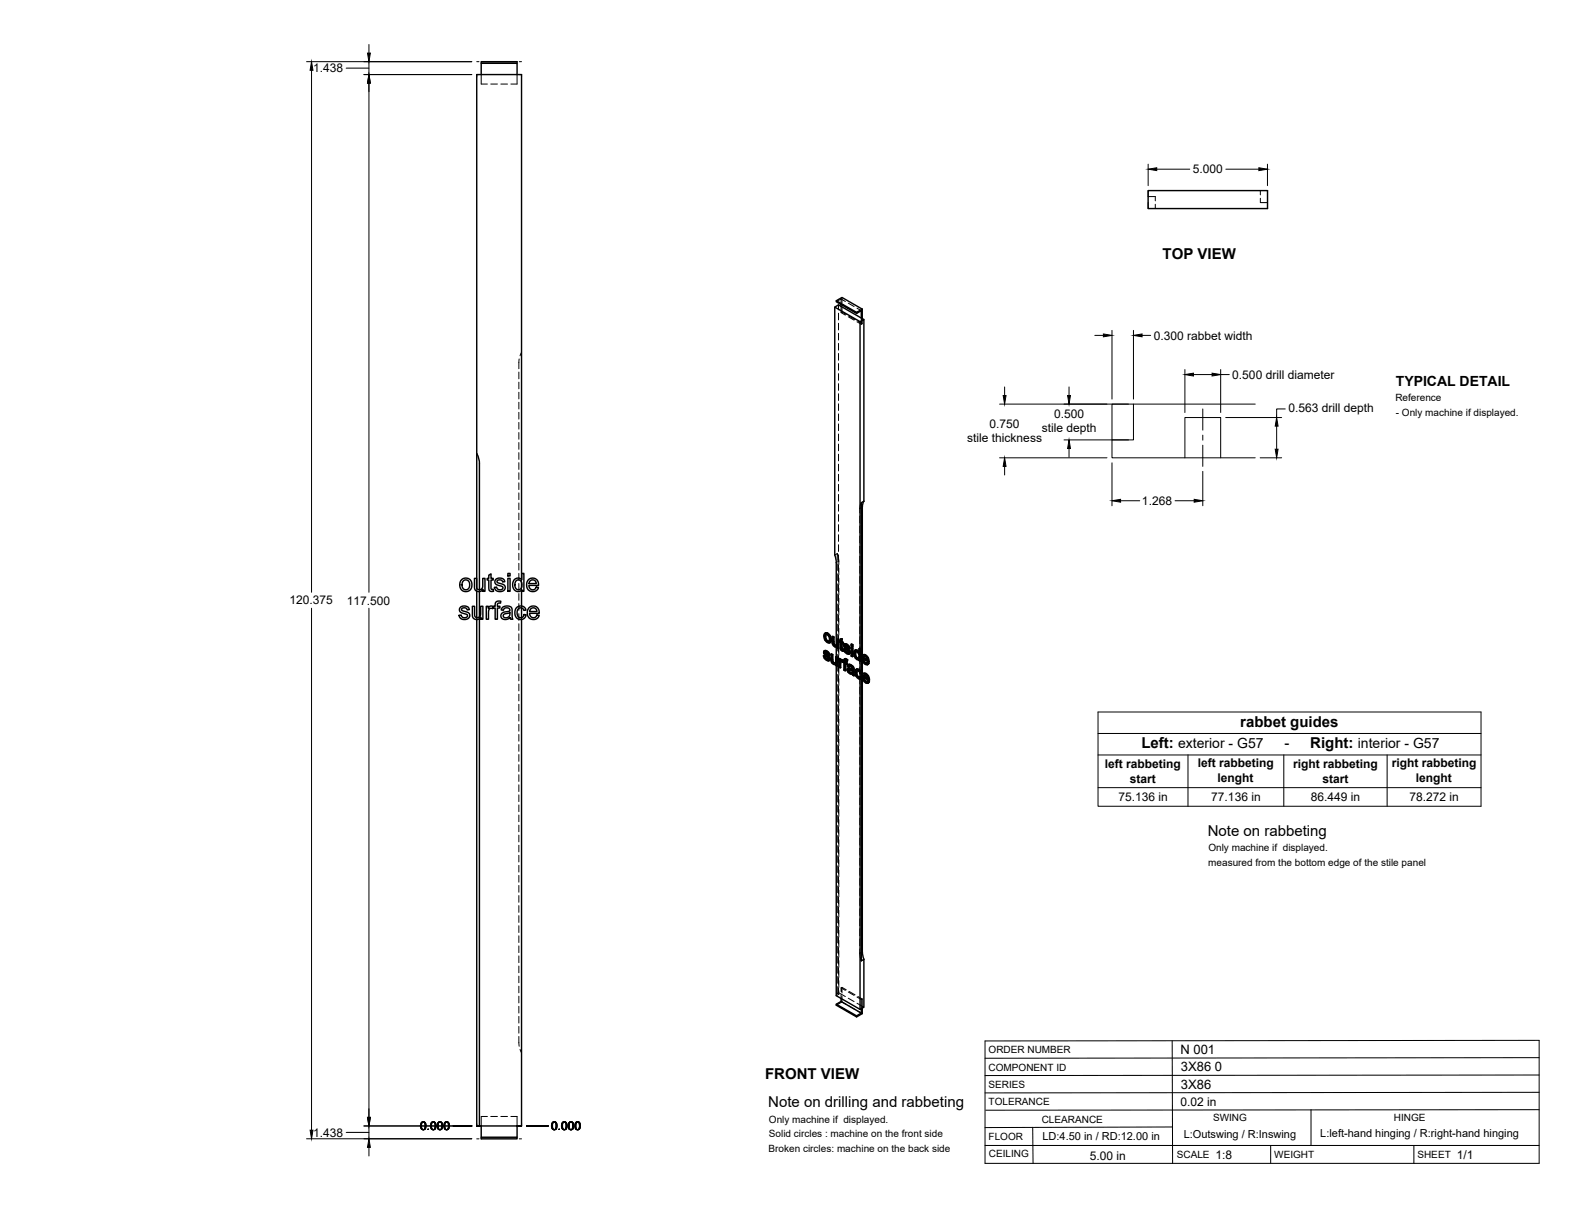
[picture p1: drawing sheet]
<svg xmlns="http://www.w3.org/2000/svg" width="559mm" height="432mm" viewBox="0 0 559 432" stroke-linecap="round" stroke-linejoin="round" font-family="sans-serif">
<!-- layer: Visible -->
<g fill="none" stroke="#000" stroke-width=".51">
<path d="M170.7 22.5v4M183.5 22.5h-12.8v-.6h12.8v4.6M407.4 67.6h42.3v6.4h-42.3zM296.2 109l8.9 5.1M296.7 106.7l2-1.2 7.2 4.2M298.4 108v.7M303.9 110.8l-7.2-4.1v.4l7.2 4.1M305.1 114.1l1.4-.7v64.4l-.9 .6v60M305.1 114.1v116.1M305.9 109.7l-2 1.1v.4l1.7-1v2.6M305.9 109.7v3.3M306.5 113.4l-9-5.2-1.3 .8v87.9l.5 2.7v29.4"/>
<path d="M169.2 160.9l.7 1.8 .2 1.9v44.6M305.9 179.9v52.7M306.5 177.8l-.5 2.1M163.3 215.5l.9-.4h1.2a1.33 1.33 0 0 1 1.1 1.2l-.8 .1a1.02 1.02 0 0 0-.9-.8 1.02 1.02 0 0 0-1 .8l2.6 1.2a1.65 1.65 0 0 1-.4 2 1.65 1.65 0 0 1-2 .1l-.8-.6-.3-.8 .7-.1a1.1 1.1 0 0 0 1.1 1 1.1 1.1 0 0 0 1.1-1l-2-.8a1.17 1.17 0 0 1-.5-1.9zM163.8 205.6a2.31 2.31 0 0 1 3.6 1.8 2.31 2.31 0 0 1-3.3 2.2l-.1-.1a2.81 2.81 0 0 1-.2-3.9zM164.4 206.1l.5-.3h.8l.8 .9v1.6l-.7 .9h-1l-.7-.8-.1-1.4zM167.6 215.1h.8v2.6a1.15 1.15 0 0 0 1.1 1.4 1.15 1.15 0 0 0 1-1.5v-2.5h.8v4.6h-.7v-.7a1.63 1.63 0 0 1-1.9 .8 1.63 1.63 0 0 1-1.1-1.8zM168.3 205.2h.8v2.6a1.15 1.15 0 0 0 1.2 1.4 1.15 1.15 0 0 0 1-1.5v-2.5h.8v4.6h-.7v-.7a1.63 1.63 0 0 1-2 .8 1.63 1.63 0 0 1-1.1-1.9zM169.1 219.8v179.7h1M169.1 209.8v9.3M170.1 209.9v9M170.1 219.6v179.9"/>
<path d="M172.5 215.1h.7v.7a1.12 1.12 0 0 1 1.8-.6l.7-.1v-.5a1.33 1.33 0 0 1 .6-1.2 1.33 1.33 0 0 1 1.4-.1l-.1 .7a.71 .71 0 0 0-.8 0 .71 .71 0 0 0-.3 .7v.4h.9v.6h-.9v4h-.8v-4h-.7v-.3l-.2 .6-.4-.2a1.07 1.07 0 0 0-1.1 1.5v2.4h-.8zM173.4 204.1l.8-.5v1.6h.8v.6h-.8v3.1l.8 .2 .1 .7-.6 .1a1.04 1.04 0 0 1-1.1-1.5v-2.6h-.6v-.6h.6zM176 205.5l.8-.4 1.2 .1a1.33 1.33 0 0 1 1.1 1.2l-.8 .1a.96 .96 0 0 0-1-.8 .96 .96 0 0 0-.9 .9l2.6 1.1a1.57 1.57 0 0 1-.2 1.9 1.57 1.57 0 0 1-1.9 .3l-.8-.3-.5-.6-.2-.6 .8-.1a1.09 1.09 0 0 0 1.1 1 1.09 1.09 0 0 0 1.1-1l-1.9-.7a1.2 1.2 0 0 1-.9-.9 1.2 1.2 0 0 1 .4-1.2zM178.3 215.5l1.8-.5 1.3 .5 .5 4.2h-.8l-.1-.6a1.75 1.75 0 0 1-2 .8 1.75 1.75 0 0 1-1.3-1.7l.8-.9 1.5-.3a.7 .7 0 0 0 .9-.8 .7 .7 0 0 0-1-.5l-.9 .2-.4 .6-.8-.1zM178.8 218l1.3-.4a.43 .43 0 0 1 .6-.2 .43 .43 0 0 1 .2 .6 1.2 1.2 0 0 1-1 1.2 1.2 1.2 0 0 1-1.4-.9zM180.2 205.2h.8v4.6h-.8zM180.2 203.5h.8v.8h-.8zM182.4 205.7a1.73 1.73 0 0 1 2.7 0v-2.2h.8v6.3h-.8v-.6a1.9 1.9 0 0 1-2.3 .4 1.9 1.9 0 0 1-.9-2.1zM183.1 206.1l.8-.4 .9 .5 .4 1.2-.2 1.2a1.26 1.26 0 0 1-1.7 .5 1.26 1.26 0 0 1-.6-1.6zM183.2 215.6a1.96 1.96 0 0 1 3.4 .9l-.8 .1a1.29 1.29 0 0 0-1.7-.8 1.29 1.29 0 0 0-.6 1.8l.2 .9 .5 .6a1.16 1.16 0 0 0 1.7-1.1l.8 .1-.4 .9a2.18 2.18 0 0 1-2.8 .4 2.18 2.18 0 0 1-.7-2.8zM185 205.7v-179.2h-15.9v182M185 206.7v1.7"/>
<path d="M185 209.4v5.6M185 215.7v3.4M185 219.8v179.7h-14.9M187.4 205.7a2.15 2.15 0 0 1 2.6-.4 2.15 2.15 0 0 1 1.1 2.4h-3.5l.2 .8a1.29 1.29 0 0 0 1.3 .8 1.29 1.29 0 0 0 1.1-1l.9 .1-.5 .9a2.33 2.33 0 0 1-3.2-.1 2.33 2.33 0 0 1-.2-3.1zM187.7 215.6a2.15 2.15 0 0 1 2.5-.3 2.15 2.15 0 0 1 1.1 2.3h-3.4l.2 .8a1.29 1.29 0 0 0 1.2 .8 1.29 1.29 0 0 0 1.2-1l.8 .1-.5 .9a2.35 2.35 0 0 1-3.2-.1 2.35 2.35 0 0 1-.1-3.2zM188.1 206.1l.5-.3h.9l.5 .4 .3 .9h-2.6zM188.3 216l.6-.3a1.27 1.27 0 0 1 1.6 1.3h-2.6zM292.1 232.7l.5 .2M292.5 230.9l.9 .1M292.6 232.9l.2-.2 .2 .6-.2 .1zM292.7 231.6l.4 .3M292.7 231.8l1.4 1.1"/>
<path d="M292.7 224.7h1.1zM292.7 224.7l-.4 .5v1l.9 1.6a.91 .91 0 0 0 1.4 .1M292.7 230.8l-.3 .2M292.8 226l.2 .9M292.8 233.4l.5 .5h.5M292.8 230.9l.6 .1 .5 .4M292.8 232.7h-.7l.6 1.1 .8 .6h.7M292.9 232.1l1.5 1.2M292.9 231.4v.1M292.9 231.7l-.2-.3 .6 .2 .5 .8 .4 .1M293 226.9l.2-.1 .6 .6-.3 .1zM293 233.3l.5 .4"/>
<path d="M293 230.8l-.7 .3-.1 .6 1.5 1.7v.6M293.1 225.1l-.1 .7M293.2 231.1l.5 .4 .2-.1 .4 .5M293.2 226.8l-.2-.9a.49 .49 0 0 1 0-.7 .49 .49 0 0 1 .8 .2l.4 .8 .1 .8-.2 .6-.6-.1M293.3 233.9l.4 .1M293.5 224.8l.9 .9 .2-.1 .4 1.3M293.7 231.5l.4 .5 .2-.1 .1 .5-.2 .1-.1-.5M293.8 227.4l.3 .1M293.8 224.7l.8 .9M293.8 234h-.1M293.9 233l.3 .4 .2-.1 .1 .5M294.2 233.4l.1 .6 .2-.2-.1 .4"/>
<path d="M294.3 234l-.1 .4 .2-.2-.3 .2M294.4 225.7l.3 1.4 .3-.2-.2 .9M294.7 227.1l-.1 .8 .2-.1-.4 .3M294.8 232.1l.7 .1v2.3M295.3 225.9l.6 .1v2.2M295.3 232.4v2.1h.2l.2 .4M295.3 234.6l.2 .4 .2-.1 .3 .3M295.5 235l.3 .3h.6M295.5 232.2l-.7-.1 .1 2.6 .8 1h.8M295.7 226.1v2.2l.2-.1 .2 .4M295.7 228.3l.2 .5 .2-.2 .3 .3M295.8 235.3l.4 .1"/>
<path d="M295.9 228.8l.3 .3 .6-.1-.2 .2M295.9 226l-.6-.1v2.5l.8 1.1 .9-.1M296.2 229.1l.4 .1M296.4 235.3l-.2 .1M296.5 233.1l.4 .2 .3-.1v3l-.3 .1v-3M296.5 235.7v.4l.4 .2M296.5 235.7l-.1 .1M296.7 229.6v3.4M296.7 236.2v117.1l8.4 4.8M296.9 226.8l.7 .2v3l-.3 .1v-3M297 229.4v.5l.3 .2M297 229.4l-.2 .2"/>
<path d="M297.2 233.2l-.5-.3-.2 .2v2l-.3 .3M297.6 227l-.7-.2v1.9l-.3 .5M297.6 233.7l.6 .1v.4l.3-.2M298 234v.4l.8-.3M298.1 234.9l.2 2-.2 .1v-1.6M298.1 227.3l-.3 .1v.4l.3 .1 .1 2.4 .4 .6h.7l-.1-.4h-.4M298.1 226.8l.7-.2v1.1M298.2 233.8l-.6-.1v3l.5 .3M298.3 234.1h.5l.4 .3M298.4 234.7h.1M298.6 234.2l.4 .4M298.6 226.7v1.1l.6 .1"/>
<path d="M298.6 227.8l.6 .1-.2 .5v-.4M298.6 230.2l.4 .2M298.7 230.4l.5 .1M298.8 226.6l-.7 .2v.7l-.3-.1M298.8 228.3v1.8M298.9 235l-.7-.3 .1 .6M299 228.4l-.4-.2v2l.3 .1M299 230.6l.1 .5M299 234.9l.4 .2v2.7l.4 .2M299 234.5v.4M299 234.7l-.1 .3M299 234.9l-.1 .1"/>
<path d="M299.3 230.3l.4 .2M299.6 228.5l.9 .1M299.7 233.8l1.1 .3M299.7 230.5l.2-.2 .2 .6-.2 .2zM299.8 229.2l.4 .3M299.8 229.4l1.5 1.1M299.8 235l.8 .2-.2 .5v-.4M299.9 228.4l-.4 .2M299.9 233.7l-.3 .1M299.9 231.1l.5 .4h.5M299.9 228.6h.6l.6 .4M299.9 230.3l-.4-.1a1.37 1.37 0 0 0 .8 1.6l.6 .3 .4-.1"/>
<path d="M300 229.7l1.5 1.2M300 229v.1M300 229.3l-.2-.3 .6 .2 .5 .8 .4 .1M300.1 234.4v.5M300.1 235.5v2.4l-.3 .1v-2.6l.6 .3M300.1 234l.7 .1-.3 .6v-.5M300.1 230.9l.5 .5M300.1 228.4l-.6 .2-.1 .7 1.5 1.8-.1 .5M300.3 228.7l.5 .4 .3-.1 .3 .5M300.4 233.8h-.8l-.2 1-.4-.3h.4M300.4 231.5l.4 .1M300.5 234.7l-.6-.3-.1 .6 .3-.1 .5 .3"/>
<path d="M300.8 229.1l.4 .5 .2-.1 .2 .5-.3 .1-.1-.5M300.9 237.1l.6-.1 .9 .4M300.9 231.6h-.1M301 237.9l.2 .4 .2-.1 .4 .3M301 230.6l.3 .5 .2-.2 .1 .5M301.1 237.7l.3 .5M301.1 237l-.3 .2M301.2 238.3l.3 .4h.7M301.2 236.4l.1-.1-.2 .3zM301.2 237.6l-.1 .1M301.2 235.8l.8 .1 .6 .4M301.2 237.6h.2a.76 .76 0 0 1 .9 .9l-.3 .3"/>
<path d="M301.3 237.6l-.1 .1M301.3 236.3l.9 .5a.36 .36 0 0 1 .2 .6 .36 .36 0 0 1-.6 0l-.6-.3M301.3 231.1l.1 .5 .2-.2-.1 .4M301.4 237l-.8 .3 .1 1 .9 .8h.8l.5 .7M301.4 231.6l-.1 .4 .2-.2-.3 .3M301.4 235.7l-.5 .2M301.5 238.7h.8M301.8 236.1l1.1 .6M302 229.7l.6 .2zM302 228.6l.6 .1zM302 229.7v3l.4 .3M302 228.6v.6l.4 .2"/>
<path d="M302 235.9l-.6-.2-.6 .2-.2 .4 .5 .3M302.3 236.5l.3 .4 .3-.2 .1 .5M302.6 229.9v3l-.2 .1v-3M302.6 228.7l-.2 .7v-.5M302.6 236.9l.2 .4 .2-.1 .1 2M302.8 237.3v2.1l.3-.2 .1 .5-.3 .1-.1-.4M303.4 232.1l.2 .9M303.4 230.7h.8l.5 .4M303.6 231.3l.7 .2 .4 .9v1.1l-.6 .1M303.6 231.3l-.2 .8 .2-.2 .2 1M303.6 233l.2-.1 .5 .6-.2 .1zM303.6 231.3h.1"/>
<path d="M303.7 230.6l-.4 .2M303.8 231.2l-.2 .7M303.8 238.8l.2 .9 .2-.1 .6 .6M303.9 237.5h.9l.7 .7M303.9 237.4l-.2 .1M304 239.8l.5 .6 .6-.1M304 230.8l.7 .4M304.1 237.3l-.2 .1M304.2 238l-.2 .7M304.2 239.6l-.2-.9-.2 .1 .1-.5a.76 .76 0 0 1 .9-.2 .76 .76 0 0 1 .4 .9l.4 .2v.8M304.2 230.7l-.5-.1a1.97 1.97 0 0 0 0 3.1l.6 .4 .5-.1M304.3 233.5l.3 .1"/>
<path d="M304.5 237.6l.7 .7 .3-.1 .3 .9-.2 .1-.4-.9M304.7 230.2l.7 .1v4.2l-.2 .1v-4.2M304.8 237.5h-1a2.12 2.12 0 0 0 1.5 3.4M304.8 234v.4l.4 .2-.1 3.2M304.8 234l-.2 .1M305.1 239v1.2M305.2 240l.4 .3M305.4 230.3l-.7-.1v1.5l-.3-.5M305.9 234.5v4.8M306 232.5l1.1-.1 .9 .9M306.2 233.4l1.5 .8-.6-1.1a.48 .48 0 0 0-.6-.2 .48 .48 0 0 0-.3 .5l.2-.1 1.2 .7M306.2 239h1.1l.8 .9"/>
<path d="M306.3 239.9l1.5 .9-.6-1.2a.49 .49 0 0 0-.5-.2 .49 .49 0 0 0-.4 .5l.3-.1 1.1 .7M306.4 234.7l.6 .6 .6-.1M306.4 233.9l.2 .7M306.6 232.9l-.2 .4M306.7 239.4l-.1 .4M306.9 232.5l.9 .9 .2-.1 .3 1.4M307 235.3l.4 .1M307.1 239.1l.8 .9 .2-.1 .4 1.3M307.1 232.4l-.6-.2-.6 .5v1.8l.6 .9 .8 .4h.5l.5-.6M307.3 239l-.6-.2-.7 .4v1.8l.5 .8 .9 .6h.5l.6-.6M307.5 235.3l-.1 .1M307.6 235.1l.5 .3"/>
<path d="M307.8 233.4l.3 1.4 .2-.1-.2 .1M307.9 240l.4 1.3 .2-.1-.2 .1M308.1 234.9l-1.9-1.1 .2 .9 .2-.1 .6 .5M308.3 235.2l-.5 .6M308.3 235.2l-.4-.3-.5 .5M305.1 240.9v117.2M305.6 240.7v100.2l.9-.5v17l-1.4 .7M305.6 240.3l.2-.1-.5 .7zM305.8 240.2l-.4-.3-.4 .5h-.5M305.9 240.7v97M306.6 240.5l.2 .6M306.6 241.3l.5 .5h.6"/>
<path d="M307.1 241.8l.4 .1M307.6 241.9h-.1M307.8 241.6l.5 .3M308.3 241.5l-2-1.1 .3 .9 .2-.2 .5 .6M308.5 241.8l-.5 .6M308.5 241.8l-.5-.3-.5 .4M306 337.7l.5 2.7M298.4 354.3v1l-1.7 1v.4l7.2 4.1v-.4l-7.2-4.1M298.4 355.3l7.2 4.2-1.7 .9M305.6 357.9v1.6M305.9 357.7v1.9l-2 1.2M170.7 399.5v4.6h12.8v-.6h-12.8"/>
<path d="M183.5 399.5v4"/>
</g>
<!-- layer: Hidden -->
<g fill="none" stroke="#000" stroke-width=".35">
<path d="M170.7 26.5v3.3h2.2M174.1 29.8h2.4M177.7 29.8h2.4M183.5 26.5v3.3h-2.2M407.4 69.7h2.5v1.6M409.9 72.5v1.5M447.2 70.4v1.5h2.5M447.2 67.6v1.6M297.5 108.2v1.7M297.5 111.1v2.4M297.5 114.7v2.4M297.5 118.3v2.4"/>
<path d="M298.4 106.1v1.9M298.4 108.7v2.2M298.4 106.1l-1.7 1M298.4 106.1l1.5 .9M298.7 110.7l-.3 .2 1.5 .9M298.7 105.5v2M298.7 108.7v2M298.7 110.7l1.5 .9M301 107.6l2 1.2M301 112.4l2 1.2M301.3 112.2l2.1 1.2M304.1 109.3l1.5 .9"/>
<path d="M304.1 114.2l1.5 .9M304.4 114l1.5 .9M305.6 112.8v2.3l.3-.2v-1.9M184.1 132v2.4M184.1 135.6v2.4M184.1 139.2v2.3M184.2 127.4l-.1 3.4M185 125l-.5 1.2M297.5 121.8v2.4M297.5 125.4v2.4M297.5 129v2.4M297.5 132.6v2.3"/>
<path d="M297.5 136.1v2.4M297.5 139.7v2.4M184.1 142.7v2.4M184.1 146.3v2.4M184.1 149.9v2.4M184.1 153.5v2.3M184.1 157v2.4M297.5 143.3v2.3M297.5 146.9v2.3M297.5 150.4v2.4M297.5 154v2.4M297.5 157.6v2.3"/>
<path d="M184.1 160.6v2.4M184.1 164.2v2.3M184.1 167.7v2.4M184.1 171.3v2.4M184.1 174.9v2.4M184.1 178.5v2.3M297.5 161.1v2.4M297.5 164.7v2.4M297.5 168.3v2.4M297.5 171.9v2.3M297.5 175.4v2.4M297.5 179v2.4"/>
<path d="M305.6 178.4l-.5 1.1v2.4M184.1 182v2.4M184.1 185.6v2.4M184.1 189.2v2.4M184.1 192.7v2.4M184.1 196.3v2.4M184.1 199.9v2.4M297.1 196.4l.5 2.2v1.7M297.1 196.4v2.4M297.1 196.4l-.9 .5M297.5 182.6v2.4M297.5 186.1v2.4"/>
<path d="M297.5 189.7v2.4M297.5 193.3v2.4M297.5 196.9v2.3M305.1 183.1v2.4M305.1 186.7v2.4M305.1 190.3v2.3M305.1 193.8v2.4M305.1 197.4v2.4M169.1 208.5v1.3M169.1 219.1v.7M170.1 209.2v.7M170.1 218.9v.7"/>
<path d="M184.1 203.5v2.3M184.1 207v2.4M184.1 210.6v2.4M184.1 214.2v2.4M184.1 217.7v2.4M185 205.7v1M185 208.4v1M185 215v.7M185 219.1v.7M297.1 200v2.4M297.1 203.6v2.4M297.1 207.2v2.4"/>
<path d="M297.1 210.7v2.4M297.1 214.3v2.4M297.1 217.9v2.4M297.5 200.4v2.4M297.5 204v2.4M297.5 207.6v2.4M297.5 211.1v2.4M297.5 214.7v2.4M297.5 218.3v2.4M297.6 201.5v2.4M297.6 205.1v2.4M297.6 208.7v2.3"/>
<path d="M297.6 212.2v2.4M297.6 215.8v2.4M297.6 219.4v2.4M305.1 201v2.4M305.1 204.6v2.3M305.1 208.1v2.4M305.1 211.7v2.4M305.1 215.3v2.4M305.1 218.8v2.4M184.1 221.3v2.4M184.1 224.9v2.4M184.1 228.5v2.3"/>
<path d="M184.1 232v2.4M184.1 235.6v2.4M184.1 239.2v2.4M292.4 232.6l.3 .9-.2 .1M292.4 231.3l.1 .5-.2 .1M292.5 231l-.3 .4M292.5 225.6l.4 1.3-.3 .2M292.5 231.8l.3 .4-.2 .1M292.7 230.8l-.4 .3M292.7 233.5l.8 .7-.2 .1M292.8 231.4l.2-.1-.1 .1M292.8 232.2l1.1 1-.2 .2"/>
<path d="M292.9 226.9l.9 .9-.3 .2M292.9 224.6l-.6 1.1M292.9 231.3l-.2 .1M293 231.3l.4 .1-.2 .1M293.1 225.1l-.1 .1M293.2 225.1h.6l-.3 .1M293.4 231.4l.4 .4-.2 .1M293.5 234.2l.5 .2-.2 .1M293.8 225.1l.5 .6-.2 .1M293.8 227.8l.6 .2-.2 .1M293.8 231.8l.2 .4-.2 .2M293.9 233.8l-.1 .1"/>
<path d="M293.9 233.3l.2 .3-.2 .1M293.9 233.8l-.1 .2M294 232.2l.4 .2M294.1 233.6l-.2 .2M294.3 234.3l-.3 .1M294.3 227.4l-.2 .1M294.3 225.7l.2 .9-.2 .2M294.5 226.7l-.4 .9M294.6 227.9l-.2 .1M295 232l.1 2.3-.2 .2M295.1 234.3l.1 .5-.2 .1M295.2 234.8l.3 .4-.2 .2"/>
<path d="M295.5 225.7v2.4l-.2 .1M295.5 228.1l.1 .5-.2 .1M295.5 235.2l.4 .4-.2 .1M295.6 228.6l.3 .4-.2 .1M295.9 229l.5 .3-.3 .2M295.9 235.6l.9-.1-.2 .1M296.4 229.3h.8l-.2 .1M296.4 235.3h.1M296.5 235.2l-.2 .2M296.7 235.1l-.3 .2M296.7 229v.6M296.7 234.6l-.3 .6"/>
<path d="M296.7 232.9v3.3M296.8 235.5l-.3 .6M296.8 236l.4 .2M296.8 229h.1M296.9 229l-.2 .1M297.1 221.4v2.4M297.1 225v2.4M297.1 228.6v2.4M297.1 232.2v2.3M297.1 235.7v2.4M297.1 239.3v2.4M297.1 228.9l-.3 .1"/>
<path d="M297.1 226.7v1.8l-.3 .5M297.2 229.3l-.2 .6M297.2 229.7l.4 .3M297.5 221.8v2.4M297.5 225.4v2.4M297.5 229v2.4M297.5 232.6v2.4M297.5 236.2v2.3M297.5 239.7v2.4M297.6 222.9v2.4M297.6 226.5v2.4M297.6 230.1v2.4"/>
<path d="M297.6 233.7v2.4M297.6 237.2v2.4M297.9 233.6v3l-.3 .1M297.9 236.6l.4 .3M298 227.6l.3 .2-.2 .1M298 227.2l-.2 .6M298.1 227.3l.2 .1M298.2 234.2v.1M298.3 227.8l.1 2.4-.2 .1M298.3 226.7l-.2 .8M298.4 230.2l.2 .3-.2 .1M298.4 234.1l-.4 .3"/>
<path d="M298.5 234.6l-.1 .1M298.5 234.5l.3 .1-.2 .1M298.6 228.2l.2-.2v.3M298.6 230.5l.4 .3-.3 .1M298.8 234.6l.3 .3M298.8 228l.4 .3M299 230.8l.3 .1M299 234.7l.2-.1-.1 .3M299.2 234.4v.1M299.2 234.8l.4 .2-.2 .1M299.2 234.6l-.1 .3M299.2 234.4l-.2 .2"/>
<path d="M299.4 234.5l.2 .1M299.5 230.2l.3 .9-.2 .1M299.6 228.9l.1 .5-.3 .1M299.6 235v2.6l-.2 .2M299.6 228.6l-.3 .4M299.6 237.6l.5 .3M299.7 229.4l.3 .4-.3 .1M299.7 233.9l-.1 .7-.2 .2M299.8 228.5l-.4 .2M299.8 233.7l-.4 .3M299.8 231.1l.8 .7-.2 .1M299.8 235.4l.3-.1v.2"/>
<path d="M299.9 234.4h.2M300 229.8l1.1 1.1-.3 .1M300.1 228.9l-.1 .1M300.1 235.3l.5 .3M300.1 228.9l.4 .1-.2 .2M300.1 234.3h.3l-.2 .2M300.4 234.3l.3 .2M300.5 229l.4 .4-.2 .1M300.6 231.8l.6 .2-.3 .1M300.8 237.5l.2 .8-.2 .1M300.8 236.2l.5 .3M300.9 237.2l-.4 .4"/>
<path d="M300.9 231.5h.2M300.9 229.4l.2 .4-.2 .2M301 237l-.4 .3M301 238.3l.7 .6-.3 .1M301 235.8l-.4 .5M301.1 230.9l.1 .3-.2 .2M301.1 231.5l-.2 .1 .2-.1M301.1 235.7l-.3 .2M301.1 229.8l.5 .2M301.2 231.2l-.1 .3M301.3 237.6h.1M301.3 237.5l-.2 .1"/>
<path d="M301.3 236.3h.1M301.4 231.9l-.2 .1M301.5 237.5l1.1 .3-.2 .2M301.5 236.2l.5 .1-.3 .2M301.7 238.9l.5 .2-.3 .1M302 236.3l.5 .5-.3 .1M302.2 239.1l.4-.1-.2 .1M302.2 229.6v3l-.2 .1M302.2 228.5l-.2 .7M302.2 232.6l.4 .3M302.2 229l.4 .3M302.4 237.4h.2"/>
<path d="M302.4 238.6l-.2 .1M302.5 236.8l.1 .5-.2 .1M302.5 238.5l-.2 .2M302.6 237.8l-.3 .8M302.6 237.3l-.2 .3M302.6 239l.1 .4-.2 .1M302.7 239.4l.5 .3M303.1 231.7l.2 .9-.2 .1M303.3 230.9l-.4 .9M303.3 232.6l.4 .7-.2 .2M303.5 230.7l-.5 .4M303.6 238.4l.3 1.4-.2 .1"/>
<path d="M303.7 233.3l.5 .6-.2 .1M303.7 237.6l-.3 .9M303.8 231.2h.5l-.2 .1M303.8 231.2l-.2 .1M303.8 231.2h.1M303.9 239.8l.9 .8-.3 .2M303.9 237.4l-.4 .4M304.2 238h-.2M304.2 237.9h.6l-.2 .2M304.2 233.9l.8-.1-.2 .2M304.3 231.2l.4 .4-.1 .3M304.7 231.2l.2 .3"/>
<path d="M304.8 237.9l.4 .4-.3 .1M304.8 233.5l-.2 .1M304.8 231.8l.2 1-.2 .1M304.9 230.1v1.4l-.2 .2M305 232.8l-.4 .8M305 233.8l-.2 .6M305 234.2l.4 .3M305.1 222.4v2.4M305.1 226v2.4M305.1 229.6v2.3M305.1 233.1v2.4M305.1 236.7v2.4"/>
<path d="M305.1 230.2v1.6M305.1 233v1.6M305.1 237.8v1.2M305.2 238.3l.2 .6-.2 .1M305.4 238.9l.4 .2M305.4 239.9l-.4 .5M305.6 238.4v.8M305.6 240v.7M305.9 233.3l.4 1.3-.3 .2M305.9 232.6v1.9M305.9 239.3v1.4M306.1 239.9l.3 1.3-.2 .1"/>
<path d="M306.2 233.8l.2-.1v.2M306.3 234.6l.9 1-.2 .1M306.3 232.3l-.6 1.1M306.4 233.7l1.9 1.1M306.4 238.9l-.5 1.1M306.6 232.9h-.2M306.6 232.8h.6l-.3 .2M306.7 239.4l-.1 .1M306.8 239.3l.5 .1-.2 .1M307.2 232.8l.5 .6-.2 .2M307.2 235.6l.7 .1-.2 .2M307.3 239.4l.5 .6-.2 .1"/>
<path d="M307.6 235.2h.1M307.6 235.2l-.1 .1M307.6 234l.3 .1M307.7 235.2l-.3 .1M307.7 233.4l.2 .7-.2 .1M307.8 240l.2 .7-.2 .1M307.9 234.9l-.3 .3M308 235.7h-.1M184.1 242.7v2.4M184.1 246.3v2.4M184.1 249.9v2.4M184.1 253.4v2.4"/>
<path d="M184.1 257v2.4M297.1 242.9v2.4M297.1 246.5v2.3M297.1 250v2.4M297.1 253.6v2.4M297.1 257.2v2.3M297.5 243.3v2.4M297.5 246.9v2.3M297.5 250.4v2.4M297.5 254v2.4M297.5 257.6v2.4M297.6 240.8v2.4"/>
<path d="M297.6 244.4v2.4M297.6 247.9v2.4M297.6 251.5v2.4M297.6 255.1v2.4M297.6 258.7v2.3M304.8 240.6l.7 .2M305.1 243.8v2.4M305.1 247.4v2.4M305.1 251v2.4M305.1 254.6v2.3M305.1 258.1v2.4M305.1 240.2v.7"/>
<path d="M305.2 240.3l-.1 2.4M306.3 240.4l.2-.2 .1 .3M306.4 241.2l.9 .9-.2 .2M306.5 240.2l2 1.1M307.3 242.1l.8 .2-.3 .1M307.7 240.5l.3 .2M307.7 241.8h.1M307.7 241.8l-.1 .1M308 241.5l-.3 .3M308.2 242.2l-.1 .1M184.1 260.6v2.4M184.1 264.2v2.4"/>
<path d="M184.1 267.7v2.4M184.1 271.3v2.4M184.1 274.9v2.4M184.1 278.5v2.3M297.1 260.8v2.3M297.1 264.3v2.4M297.1 267.9v2.4M297.1 271.5v2.3M297.1 275v2.4M297.1 278.6v2.4M297.5 261.2v2.3M297.5 264.7v2.4"/>
<path d="M297.5 268.3v2.4M297.5 271.9v2.4M297.5 275.4v2.4M297.5 279v2.4M297.6 262.2v2.4M297.6 265.8v2.4M297.6 269.4v2.4M297.6 272.9v2.4M297.6 276.5v2.4M305.1 261.7v2.4M305.1 265.3v2.4M305.1 268.8v2.4"/>
<path d="M305.1 272.4v2.4M305.1 276v2.4M305.1 279.6v2.3M184.1 282v2.4M184.1 285.6v2.4M184.1 289.2v2.3M184.1 292.8v2.3M184.1 296.3v2.4M184.1 299.9v2.4M297.1 282.2v2.4M297.1 285.8v2.3M297.1 289.3v2.4"/>
<path d="M297.1 292.9v2.4M297.1 296.5v2.4M297.5 282.6v2.4M297.5 286.2v2.3M297.5 289.7v2.4M297.5 293.3v2.4M297.5 296.9v2.4M297.6 280.1v2.4M297.6 283.7v2.3M297.6 287.2v2.4M297.6 290.8v2.4M297.6 294.4v2.4"/>
<path d="M297.6 298v2.3M305.1 283.1v2.4M305.1 286.7v2.4M305.1 290.3v2.4M305.1 293.9v2.3M305.1 297.4v2.4M184.1 303.5v2.3M184.1 307v2.4M184.1 310.6v2.4M184.1 314.2v2.4M184.1 317.8v2.3M297.1 300v2.4"/>
<path d="M297.1 303.6v2.4M297.1 307.2v2.4M297.1 310.7v2.4M297.1 314.3v2.4M297.1 317.9v2.4M297.5 300.4v2.4M297.5 304v2.4M297.5 307.6v2.4M297.5 311.2v2.3M297.5 314.7v2.4M297.5 318.3v2.4M297.6 301.5v2.4"/>
<path d="M297.6 305.1v2.4M297.6 308.7v2.3M297.6 312.3v2.3M297.6 315.8v2.4M297.6 319.4v2.4M305.1 301v2.4M305.1 304.6v2.4M305.1 308.1v2.4M305.1 311.7v2.4M305.1 315.3v2.4M305.1 318.9v2.3M184.1 321.3v2.4"/>
<path d="M184.1 324.9v2.4M184.1 328.5v2.4M184.1 332v2.4M184.1 335.6v2.4M184.1 339.2v2.4M297.1 321.5v2.4M297.1 325v2.4M297.1 328.6v2.4M297.1 332.2v2.4M297.1 335.8v2.3M297.1 339.3v2.4M297.5 321.9v2.4"/>
<path d="M297.5 325.4v2.4M297.5 329v2.4M297.5 332.6v2.4M297.5 336.2v2.3M297.5 339.7v2.4M297.6 323v2.3M297.6 326.5v2.4M297.6 330.1v2.4M297.6 333.7v2.4M297.6 337.2v2.4M305.1 336.7v2.6l.5 1.6M305.1 322.4v2.4"/>
<path d="M305.1 326v2.4M305.1 329.6v2.4M305.1 333.1v2.4M184.1 342.8v2.3M184.1 346.3v2.4M184.1 349.9v2.4M184.1 353.5v2.4M184.1 357v2.4M297.1 352.4l.5 .4M297.1 342.9v2.4M297.1 346.5v2.3M297.1 350.1v2.3"/>
<path d="M297.5 343.3v2.4M297.5 346.9v2.4M297.5 350.5v1.7M297.5 352.2l-.4 .2M297.5 352.2l2.4 1.4M297.6 340.8v2.4M297.6 344.4v2.4M297.6 348v2.4M297.6 351.5v1.3M297.6 352.8l-.9 .5M298.4 351.8v-1.3l.3-.2v2M298.4 353v1.3"/>
<path d="M298.4 350.5l1.5 .9M298.7 355.5l-2 1.2M298.7 353.5v2M298.7 350.3l1.5 .9M298.7 355.5l1.5 .9M301 352l2 1.2M301 354.2l2 1.2M301.3 351.8l2.1 1.2M301.3 357l2.1 1.2M304.1 353.8l1.5 .8 .3-.1M304.1 356l2.4 1.4M304.4 353.6l1.5 .9"/>
<path d="M304.4 358.8l1.5 .8M305.6 354.6v3.3M305.9 354.5v3.2M184.1 367.7l.1 3.5M184.1 360.6v2.4M184.1 364.2v2.4M184.5 372.4l.5 1.1M172.9 396.1h-2.2v3.4M174.1 396.1h2.4M177.7 396.1h2.4M181.3 396.1h2.2v3.4"/>
</g>
<!-- layer: Reference -->
<g fill="none" stroke="#000" stroke-width=".35">
<path d="M169.1 21.9h.8M169.9 26.5h-.8v.7M184.2 26.5h.8v.7M184.2 21.9h.8M407.4 67.6v2.1M407.4 71.9v2.1M449.7 67.6v2.1M449.7 71.9v2.1M402.1 143.4v12.7h-7.6M445.3 143.4h-50.8v19h50.8M420.4 162.4v-14.3h12.7v14.3M169.1 398.7v.8h.8"/>
<path d="M169.1 399.5h1.6zM183.5 399.5h1.5zM185 398.7v.8h-.8M169.1 404.1h.8M184.2 404.1h.8"/>
</g>
<!-- layer: Hidden Narrow -->
<g fill="none" stroke="#000" stroke-width=".35">
<path d="M297.6 199.1l-.9 .5M305.6 180.1l-.5 .3M293.5 232.8l-.2 .2M295 233.8l-.2 .2M295.5 227.6l-.2 .1M296.7 234.6l-.2 .1M297.1 228.3l-.2 .2M298.3 229.5l-.2 .2M299.6 234.3l-.2 .1M300.6 230.4l-.2 .2M301.9 237.6l-.3 .1M302.6 238l-.2 .1"/>
<path d="M305.6 337.9l-.5 .3"/>
</g>
<!-- layer: Visible Narrow -->
<path d="M305.9 179.9l-.3 .2M293.5 232.3l-.2 .1M295.5 233.9l-.2 .1M295.9 227.7l-.2 .1M298.8 229.8l-.2 .1M300.1 234.6l-.3 .1M300.6 229.9l-.2 .1M301.8 237.2l-.2 .1M303 237.6l-.2 .2M303 238.3l-.2 .2M305.9 337.7l-.3 .2" fill="none" stroke="#000" stroke-width=".35"/>
<!-- layer: Titleblock -->
<path d="M349.5 369.3l196.6-.2v43.7h-196.6zM415.9 369.3l.1 43.5M546.1 375.3l-196.6 .2M416 399.9l-66.5 .2M465.1 393.7v12.7M546.1 393.7l-196.3 .2M546.1 387.6l-196.6 .2M546.1 381.4l-196.6 .2M349.5 406.4h196.6M366.4 400l.1 12.8M450.8 406.4v6.4M501.6 406.4v6.4" fill="none" stroke="#000" stroke-width=".36"/>
<!-- layer: Custom Tables -->
<path d="M389.6 252.6h135.9v33.5h-135.9zM389.6 260.2h135.9M389.6 267.9h135.9M389.6 279.5h135.9M421.5 267.9v18.2M455.5 267.9v18.2M492.1 267.9v18.2" fill="none" stroke="#000" stroke-width=".35"/>
<!-- layer: FD_Dimensions -->
<g fill="none" stroke="#000" stroke-width=".35">
<path d="M130.9 15.8v3M108.8 21.9h58.6M110.5 24.9v185.2M122.8 24.2h8.1M129.1 26.5h38.3M130.9 21.9v4.6M130.9 29.5v180.6M407.4 58.3v7.6M449.7 58.3v7.6M410.4 60h11.7M434.9 60h11.7M388.4 119h3.1"/>
<path d="M394.5 117.2v24.4M402.1 117.2v24.4M405.2 119h3M356.4 137.3v3M379.3 137.3v3M420.4 131.1v15.3M423.4 132.9h6.6M433.1 131.1v15.3M433.1 132.9h3M354.6 143.4h45.8M377.5 156.1h22.9M379.3 159.1v3.1"/>
<path d="M434.9 148.1h19.8M452.9 151.2v8.2M456 145.1h-3.1v3M354.6 162.4h38.1M356.4 165.5v3M394.5 164.2v15.3M397.6 177.7h6.8M416.9 177.7h6.8M426.7 167.3v12.2M447.1 162.4h7.6M110.5 215.8v185.2M130.9 215.8v180.7"/>
<path d="M129.1 399.5h38.3M130.9 399.5v4.6M186.8 399.5h7.7M108.8 404.1h58.6M122.8 401.8h8.1M130.9 407.1v3"/>
</g>
<g fill="#000" stroke="#000" stroke-width=".35">
<path d="M130.4 18.8h1l-.5 3.1zM110.5 21.9l.5 3h-1zM130.9 26.5l.5 3h-1zM407.4 60l3-.5v1zM446.6 59.5l3.1 .5-3.1 .5zM391.5 118.5l3 .5-3 .5zM402.1 119l3.1-.5v1zM420.4 132.9l3-.5v1zM430 132.4l3.1 .5-3.1 .5zM355.9 140.3h1l-.5 3.1zM379.3 156.1l.5 3h-1zM378.8 140.3h1l-.5 3.1z"/>
<path d="M452.4 159.4h1.1l-.6 3zM452.9 148.1l.6 3.1h-1.1zM356.4 162.4l.5 3.1h-1zM394.5 177.7l3.1-.5v1zM423.7 177.2l3 .5-3 .5zM130.4 396.5h1l-.5 3zM110 401h1l-.5 3.1zM130.9 404.1l.5 3h-1z"/>
</g>
<!-- layer: Smart Centers -->
<path d="M426.7 145.1v7.5M426.7 154.4v1.8M426.7 158v7.5" fill="none" stroke="#000" stroke-width=".35"/>
<g font-size="5.3">
<text x="412.5" y="92">TOP VIEW</text>
<text x="440" y="257.8">rabbet guides</text>
<text x="405" y="265.4">Left: exterior - G57</text>
<text x="455.7" y="265.4">-</text>
<text x="464.9" y="265.4">Right: interior - G57</text>
<text x="428.5" y="296.6">Note on rabbeting</text>
<text x="271.4" y="382.7">FRONT VIEW</text>
<text x="272.6" y="392.9">Note on drilling and rabbeting</text>
</g>
<text font-size="5" x="495.2" y="136.9">TYPICAL DETAIL</text>
<g font-size="4.6">
<text x="418.8" y="373.8">N 001</text>
<text x="419" y="380.1">3X86 0</text>
<text x="419" y="386.2">3X86</text>
</g>
<g font-size="4.3">
<text x="111.1" y="25.7">1.438</text>
<text x="423.2" y="61.5">5.000</text>
<text x="409.3" y="120.5">0.300 rabbet width</text>
<text x="437.2" y="134.4">0.500 drill diameter</text>
<text x="374" y="148.3">0.500</text>
<text x="457.1" y="146.2">0.563 drill depth</text>
<text x="351.1" y="151.8">0.750</text>
<text x="369.7" y="153.4">stile depth</text>
<text x="343.2" y="157">stile thickness</text>
<text x="405.2" y="179.2">1.268</text>
<text x="102.7" y="214.5">120.375</text>
<text x="123.1" y="214.5">117.500</text>
<text x="392" y="272.6">left rabbeting</text>
<text x="425" y="272.2">left rabbeting</text>
<text x="458.8" y="272.6">right rabbeting</text>
<text x="493.8" y="272.2">right rabbeting</text>
<text x="400.9" y="277.7">start</text>
<text x="432" y="277.3">lenght</text>
<text x="469.2" y="277.7">start</text>
<text x="502.3" y="277.3">lenght</text>
<text x="396.8" y="284.3">75.136 in</text>
<text x="429.8" y="284.3">77.136 in</text>
<text x="465.1" y="284.3">86.449 in</text>
<text x="500.1" y="284.3">78.272 in</text>
<text x="418.8" y="392.4">0.02 in</text>
<text x="149.1" y="401">0.000</text>
<text x="195.6" y="401">0.000</text>
<text x="111.1" y="403.3">1.438</text>
<text x="386.7" y="411.6">5.00 in</text>
<text x="431.3" y="411.1">1:8</text>
<text x="516.9" y="411.1">1/1</text>
</g>
<g font-size="3.9">
<text x="369.9" y="404.5">LD:4.50 in / RD:12.00 in</text>
<text x="420" y="403.6">L:Outswing / R:Inswing</text>
<text x="468.4" y="403.6">L:left-hand hinging / R:right-hand hinging</text>
</g>
<g font-size="3.5">
<text x="495.1" y="142.4">Reference</text>
<text x="495.2" y="147.5">- Only machine if displayed.</text>
<text x="428.7" y="302.1">Only machine if displayed.</text>
<text x="428.7" y="307.2">measured from the bottom edge of the stile panel</text>
<text x="350.8" y="373.6">ORDER NUMBER</text>
<text x="350.8" y="379.9">COMPONENT ID</text>
<text x="350.8" y="386.1">SERIES</text>
<text x="350.8" y="392.2">TOLERANCE</text>
<text x="272.8" y="398.4">Only machine if displayed.</text>
<text x="369.6" y="398.4">CLEARANCE</text>
<text x="430.4" y="397.8">SWING</text>
<text x="494.5" y="397.6">HINGE</text>
<text x="272.8" y="403.5">Solid circles : machine on the front side</text>
<text x="350.8" y="404.5">FLOOR</text>
<text x="272.7" y="408.6">Broken circles: machine on the back side</text>
<text x="350.8" y="410.5">CEILING</text>
<text x="417.5" y="410.9">SCALE</text>
<text x="452.1" y="410.9">WEIGHT</text>
<text x="502.9" y="410.9">SHEET</text>
</g>
</svg>
